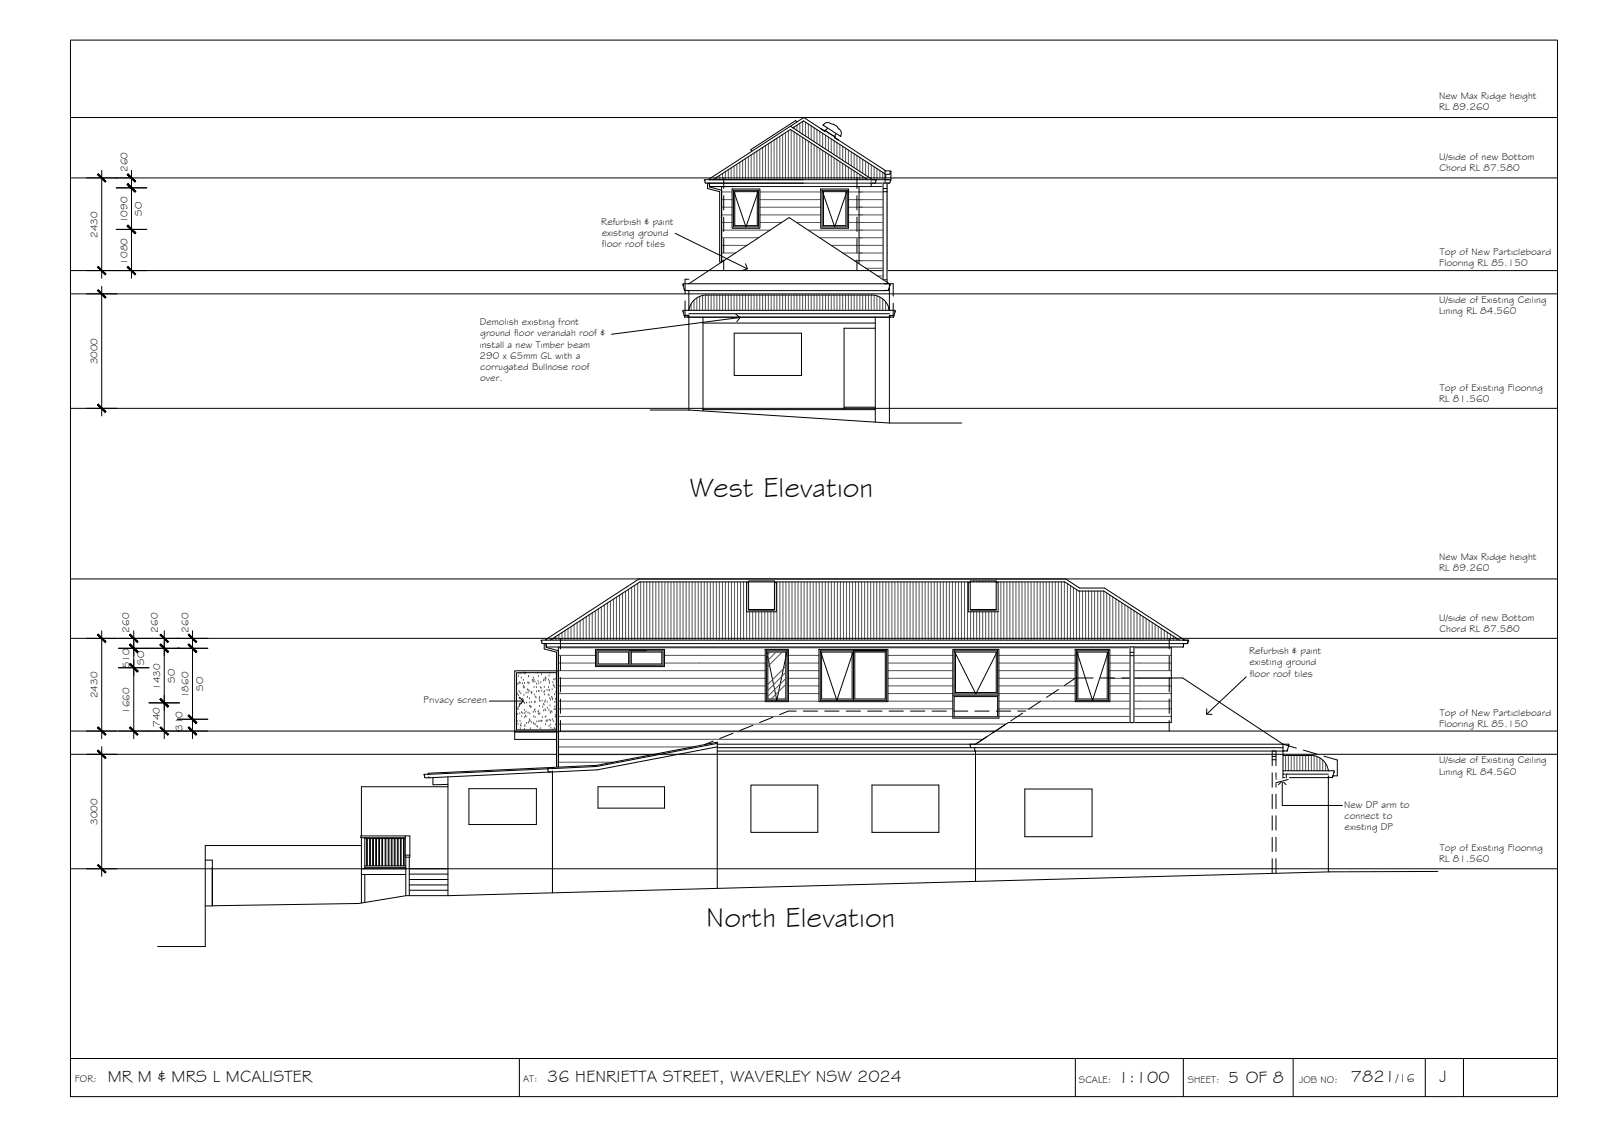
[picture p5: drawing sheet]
<svg xmlns="http://www.w3.org/2000/svg" width="420mm" height="297mm" viewBox="0 0 420 297" stroke-linecap="round" stroke-linejoin="round" font-family="sans-serif">
<!-- layer: NEWWORK -->
<g fill="none" stroke="#000" stroke-width=".26">
<path d="M207.3 33.1l21.3 13.9-.1 .1h1.3l-.1 .7M216 32.7a1.35 1.35 0 0 1 2.1-.2 2.44 2.44 0 0 1 1.9 1.3 1.24 1.24 0 0 1 .5 1.8M216 32.7l-.1 .1 4.6 3v-.2M216.3 34.4l.1-.2 2.6 1.7M216.4 34.1l-.1 .3-1-.7 1 .7 .1-.2 2.6 1.7-.1 .2 1 .6-1-.6 .1-.3M216.8 33.9l-.4 .2M217 33.6l-.2 .3M219.3 35l-.3 .5v.3M186.1 48v.9h46M189.3 48.9v19.8M192 49.5h7.3v10.4h-7.3zM210.7 47.1l-26 .1 .4 .8h48"/>
<path d="M215.3 49.5h7.3v10.4h-7.3zM225.3 48.9v20.2M228.5 48v.9h-.2M229.6 47.8l-.2 .2M232.1 44.8h1.5l-.3 .9M232.1 45.7h1.2M232.1 44.8l-21.3-14-24.8 16.2 .1 .1h47.1M232.1 44.8v2.3M232.3 45.7v.9h-.2M232.3 48h-.2h1.2M232.3 47.1h1.3l-.3 .9M232.7 48v26"/>
<path d="M233.7 44.9v2.3M179.1 74.6l.1 .2M179.2 74.8l.4 1.4M179.2 74.8h.1M179.3 74.4l-.2 .2M179.3 74.4h54M179.6 76.2h1.1M179.6 76.2h.1M180.7 76.2h52.3M180.7 76.2v5.2M185.3 77.3a4.8 4.8 0 0 0-4.7 4M185.4 77.4h43.2"/>
<path d="M228.6 77.3a4.8 4.8 0 0 1 4.7 4M233 76.2h.1M233.3 74.6v6.8M233.3 74.4l.1 .2M233.3 74.8h.1M233.4 74.8h.1M233.4 74.8l-.4 1.4M233.5 74.6l-.1 .2M179.3 81.3l-.2 .2 .5 1.6M179.3 81.4h55.4M179.6 83.1h.1M180.5 83.1h53"/>
<path d="M180.5 83l-.9 .2M180.7 82.2h52.6M184.4 84.7h45.2M233.5 83l.8 .2M234.3 83.1h.1M234.6 81.3l.1 .4M234.7 81.7v.1M234.7 81.7h.1M234.7 81.8l-.3 1.3M135 175.9h11.4v16h-11.4zM135.5 176.4h10.4v15h-10.4zM141.9 167.8h1.3l-.1-.1 24.5-15.9h111.9l3.7 2.4h6.5l20.8 13.5-.1 .1 1.3 .2-.4 .7h-169z"/>
<path d="M143.2 168.7v.9h167.2v-.9M143.2 167.8h168.4l.1 .2-.2 .1v.4M146.4 169.6v31.5M156.2 170.3h18.1v4.5h-18.1zM200.7 170.3h6.1v13.7h-6.1zM214.8 170.3h18.1v13.7h-18.1zM249.9 170.3h12.1v18h-12.1zM282 170.3h9.1v13.7h-9.1zM307.2 169.6v19.8h-42.8l-8.6 5.7M135 191.9v2h11.4M135 191.9h11.4M249.9 182.3h12.1"/>
<path d="M333.7 196.9h1M336.5 196.9h.3M336.5 198.1h7.2a4.6 4.6 0 0 1 4.7 3.9M336.8 196.9h.8M337.6 196.9h.1M337.7 196.5h.1M337.7 196.5l-.1 .4M337.9 195.1l.1 .2M337.9 195.1h-1.4v8.8l12.1-.1M337.9 195.5h.1M338 195.5h.1M338 195.5l-.3 1"/>
<path d="M338 195.3v.2M336.5 202.1h13.3M336.5 203h11.9M348.6 203.8l.9 .1M349.5 203.8h.1M349.6 203.4l-.1 .4M349.8 202.1l.1 .4M349.9 202.5h.1M349.9 202.5l-.3 .9"/>
</g>
<!-- layer: HATCH -->
<g fill="none" stroke="#545454" stroke-width=".26">
<path d="M198.5 39.6v7.5M199.3 39.2v7.9M200 38.7v8.4M200.8 38.2v8.9M201.5 37.7v9.4M202.3 37.2v9.9M203 36.7v10.4M203.8 36.2v10.9M204.5 35.7v11.4M205.3 35.3v11.8M206 34.8v12.3M206.8 34.3v12.8"/>
<path d="M207.5 34.1v13M208.3 33.3v.4M208.3 34.6v12.5M209 32.8v1.4M209 35.1v12M209.8 32.3v2.4M209.8 35.6v11.5M210.5 31.8v3.4M210.5 36v11.1M211.3 32v3.7M211.3 36.5v10.6M212 32.5v3.7"/>
<path d="M212 37v10.1M212.8 33v3.7M212.8 37.5v9.6M213.5 33.5v3.6M213.5 38v9.1M214.3 34v3.6M214.3 38.5v8.6M215 34.5v3.6M215 39v8.1M215.8 35v3.6M215.8 39.4v7.7M216.5 35.4v3.7"/>
<path d="M216.5 39.9v7.2M217.3 35.9v3.7M218 36.4v3.7M218.8 36.9v3.6M219.5 37.4v3.6M220.3 37.9v3.6M221 38.4v3.6M221.8 38.9v3.6M222.5 39.3v3.7M223.3 39.8v3.7M187.3 46.9v.2M188 46.5v.6"/>
<path d="M188.8 46v1.1M189.3 50.3h2.7M189.3 52.3h2.7M189.3 54.3h2.7M189.3 56.3h2.7M189.3 58.3h2.7M189.5 45.5v1.6M190.3 45v2.1M191 44.5v2.6M191.8 44v3.1M192.5 43.5v3.6M193.3 43v4.1"/>
<path d="M194 42.6v4.5M194.8 42.1v5M195.5 41.6v5.5M196.3 41.1v6M197 40.6v6.5M197.8 40.1v7M199.3 56.3h16M199.3 58.3h5.7M199.3 52.3h16M199.3 54.3h16M199.3 50.3h16M208.9 58.3h6.3"/>
<path d="M217.3 40.4v6.7M218 40.9v6.2M218.8 41.4v5.7M219.5 41.9v5.2M220.3 42.4v4.7M221 42.9v4.2M221.8 43.3v3.8M222.5 43.8v3.3M222.6 50.3h10.1M222.6 52.3h10.1M222.6 54.3h10.1M222.6 56.3h10.1"/>
<path d="M222.6 58.3h10.1M223.3 44.3v2.8M224 40.3v3.7M224 44.8v2.3M224.8 40.8v3.6M224.8 45.3v1.8M225.5 41.3v3.6M225.5 45.8v1.3M226.3 41.8v3.6M226.3 46.3v.8M227 42.3v3.6M227 46.8v.3"/>
<path d="M227.8 42.7v3.7M228.5 43.2v3.7M228.5 47.1v.9M229.3 43.7v3.4M230 44.2v2.9M230.8 44.7v2.4M231.5 45.2v1.9M181.3 79.7v1.7M182 78.7v2.7M182.8 78.1v3.3M183.5 77.7v3.7M184.3 77.5v3.9"/>
<path d="M185 77.4v4M185.8 77.4v4M186.5 77.4v4M187.3 77.4v4M188 77.4v4M188.8 77.4v4M189.3 60.3h12.7M189.3 62.3h9.7M189.3 64.3h6.6M189.3 66.3h3.6M189.3 68.3h.6M189.5 77.4v4"/>
<path d="M190.3 77.4v4M191 77.4v4M191.8 77.4v4M192.5 77.4v4M193.3 77.4v4M194 77.4v4M194.8 77.4v4M195.5 77.4v4M196.3 77.4v4M197 77.4v4M197.8 77.4v4M198.5 77.4v4"/>
<path d="M199.3 77.4v4M200 77.4v4M200.8 77.4v4M201.5 77.4v4M202.3 77.4v4M203 77.4v4M203.8 77.4v4M204.5 77.4v4M205.3 77.4v4M206 77.4v4M206.8 77.4v4M207.5 77.4v4"/>
<path d="M208.3 77.4v4M209 77.4v4M209.8 77.4v4M210.5 77.4v4M211.3 77.4v4M211.9 60.3h20.8M212 77.4v4M212.8 77.4v4M213.5 77.4v4M214.3 77.4v4M215 62.3h17.7M215 77.4v4"/>
<path d="M215.8 77.4v4M216.5 77.4v4M217.3 77.4v4M218 77.4v4M218 64.3h14.7M218.8 77.4v4M219.5 77.4v4M220.3 77.4v4M221 77.4v4M221 66.3h11.7M221.8 77.4v4M222.5 77.4v4"/>
<path d="M223.3 77.4v4M224 77.4v4M224.1 68.3h8.6M224.8 77.4v4M225.5 77.4v4M226.3 77.4v4M227 77.4v4M227.1 70.3h5.6M227.8 77.4v4M228.5 77.4v4M229.3 77.4v4M230 77.6v3.8"/>
<path d="M230.1 72.3h2.6M230.8 77.9v3.5M231.5 78.4v3M232.3 79.1v2.3M233 80.4v1M156.9 159.7v8.1M157.7 159.1v8.7M158.5 158.6v9.2M159.3 158.1v9.7M160.1 157.6v10.2M160.9 157.1v10.7M161.7 156.6v11.2"/>
<path d="M162.5 156.1v11.7M163.3 155.5v12.3M164.1 155v12.8M164.9 154.5v13.3M165.7 154v13.8M166.4 153.5v14.3M167.2 152.9v14.9M168 152.6v15.2M168.8 152.6v15.2M169.6 152.6v15.2M170.4 152.6v15.2M171.2 152.6v15.2"/>
<path d="M172 152.6v15.2M172.8 152.6v15.2M173.6 152.6v15.2M174.4 152.6v15.2M175.2 152.6v15.2M176 152.6v15.2M176.8 152.6v15.2M177.6 152.6v15.2M178.4 152.6v15.2M179.1 152.6v15.2M179.9 152.6v15.2M180.7 152.6v15.2"/>
<path d="M181.5 152.6v15.2M182.3 152.6v15.2M183.1 152.6v15.2M183.9 152.6v15.2M184.7 152.6v15.2M185.5 152.6v15.2M186.3 152.6v15.2M187.1 152.6v15.2M187.9 152.6v15.2M188.7 152.6v15.2M189.5 152.6v15.2M190.3 152.6v15.2"/>
<path d="M191.1 152.6v15.2M191.8 152.6v15.2M192.6 152.6v15.2M193.4 152.6v15.2M194.2 152.6v15.2M195 152.6v15.2M195.8 152.6v15.2M203.8 152.6v15.2M204.5 152.6v15.2M205.3 152.6v15.2M206.1 152.6v15.2M206.9 152.6v15.2"/>
<path d="M207.7 152.6v15.2M208.5 152.6v15.2M209.3 152.6v15.2M210.1 152.6v15.2M210.9 152.6v15.2M211.7 152.6v15.2M212.5 152.6v15.2M213.3 152.6v15.2M214.1 152.6v15.2M214.9 152.6v15.2M215.7 152.6v15.2M216.5 152.6v15.2"/>
<path d="M217.2 152.6v15.2M218 152.6v15.2M218.8 152.6v15.2M219.6 152.6v15.2M220.4 152.6v15.2M221.2 152.6v15.2M222 152.6v15.2M222.8 152.6v15.2M223.6 152.6v15.2M224.4 152.6v15.2M225.2 152.6v15.2M226 152.6v15.2"/>
<path d="M226.8 152.6v15.2M227.6 152.6v15.2M228.4 152.6v15.2M229.2 152.6v15.2M229.9 152.6v15.2M230.7 152.6v15.2M231.5 152.6v15.2M232.3 152.6v15.2M233.1 152.6v15.2M233.9 152.6v15.2M234.7 152.6v15.2M235.5 152.6v15.2"/>
<path d="M236.3 152.6v15.2M237.1 152.6v15.2M237.9 152.6v15.2M238.7 152.6v15.2M239.5 152.6v15.2M240.3 152.6v15.2M241.1 152.6v15.2M241.9 152.6v15.2M242.6 152.6v15.2M243.4 152.6v15.2M244.2 152.6v15.2M245 152.6v15.2"/>
<path d="M245.8 152.6v15.2M246.6 152.6v15.2M247.4 152.6v15.2M248.2 152.6v15.2M249 152.6v15.2M249.8 152.6v15.2M250.6 152.6v15.2M251.4 152.6v15.2M252.2 152.6v15.2M253 152.6v15.2M253.8 152.6v15.2M254.6 152.6h.1"/>
<path d="M255.3 152.6h.1M256.1 152.6h.1M256.9 152.6h.1M257.7 152.6h.1M258.5 152.6h.1M259.3 152.6h.1M260.1 152.6h.1M260.9 152.6h.1M261.7 152.6v.1M262.5 152.6v15.2M263.3 152.6v15.2M264.1 152.6v15.2"/>
<path d="M264.9 152.6v15.2M265.7 152.6v15.2M266.5 152.6v15.2M267.3 152.6v15.2M268 152.6v15.2M268.8 152.6v15.2M269.6 152.6v15.2M270.4 152.6v15.2M271.2 152.6v15.2M272 152.6v15.2M272.8 152.6v15.2M273.6 152.6v15.2"/>
<path d="M274.4 152.6v15.2M275.2 152.6v15.2M276 152.6v15.2M276.8 152.6v15.2M277.6 152.6v15.2M278.4 152.6v15.2M279.2 152.6v15.2M280 153v14.8M280.7 153.5v14.3M281.5 154v13.8M282.3 154.6v13.2M283.1 155v12.8"/>
<path d="M283.9 155v12.8M284.7 155v12.8M285.5 155v12.8M286.3 155v12.8M287.1 155v12.8M287.9 155v12.8M288.7 155v12.8M289.5 155v12.8M290.3 155.5v12.3M291.1 156v11.8M291.9 156.5v11.3M292.7 157v10.8"/>
<path d="M293.4 157.5v10.3M294.2 158v9.8M295 158.6v9.2M295.8 159.1v8.7M296.6 159.6v8.2M135.5 179h.1M135.7 179.4h.1M136 177.4h.1M136.1 179.3h.1M136.1 176.7h.1M136.3 179h.1M136.4 179.1h.1"/>
<path d="M136.6 176.6h.1M136.7 177.8h.1M137 179.2h.1M137.2 176.4h.1M137.3 178.4h.1M137.3 179.9h.1M137.5 176.5h.1M137.6 179.2h.1M137.7 176.6h.1M137.9 176.5h.1M138.4 179h.1M138.6 177.5h.1"/>
<path d="M138.6 177.3h.1M138.7 179h.1M138.7 179.3h.1M139.6 178.4h.1M139.8 178.9h.1M139.8 178.6h.1M139.9 177.8h.1M140 178.3h.1M140.3 178.8h.1M140.7 179.4h.1M141 176.5h.1M141.1 178.7h.1"/>
<path d="M141.3 177.3h.1M141.3 179.3h.1M141.8 179h.1M142 176.9h.1M142.5 178.5h.1M142.7 178.3h.1M143 177.8h.1M143.1 178.4h.1M143.2 178h.1M143.9 178.3h.1M144 177.2h.1M144.1 179.2h.1"/>
<path d="M144.1 178.8h.1M144.2 176.5h.1M145 179h.1M145 167.4v.4M145.1 179.7h.1M145.3 178.2h.1M145.3 178.3h.1M145.3 179.9h.1M145.8 178.1h.1M145.8 166.9v.9M146.4 169.8h160.8M146.4 171.8h9.8"/>
<path d="M146.4 173.8h9.8M146.4 175.8h54.3M146.4 177.8h54.3M146.4 179.8h54.3M146.6 166.4v1.4M147.4 165.8v2M148.2 165.3v2.5M149 164.8v3M149.8 164.3v3.5M150.6 163.8v4M151.4 163.3v4.5M152.2 162.7v5.1"/>
<path d="M153 162.2v5.6M153.7 161.7v6.1M154.5 161.2v6.6M155.3 160.7v7.1M156.1 160.2v7.6M174.3 171.8h26.4M174.3 173.8h26.4M196.6 160.4v7.4M197.4 160.4v7.4M198.2 160.4v7.4M199 160.4v7.4M199.8 160.4v7.4"/>
<path d="M200.6 160.4v7.4M201.4 160.4v7.4M202.2 160.4v7.4M202.3 170.6l-1.3 1.3M203 160.4v7.4M203.9 170.6l-2.9 2.9M205.5 170.6l-4.5 4.5M206.4 174.4l-5.4 5.4M206.4 175.9l-5.4 5.4M206.4 177.5l-5.4 5.4M206.4 179.1l-4.5 4.5M206.8 171.8h8"/>
<path d="M206.8 173.8h8M206.8 175.8h8M206.8 177.8h8M206.8 179.8h8M232.9 171.8h17M232.9 173.8h17M232.9 175.8h17M232.9 177.8h17M232.9 179.8h17M254.6 160.4v7.4M255.3 160.4v7.4M256.1 160.4v7.4"/>
<path d="M256.9 160.4v7.4M257.7 160.4v7.4M258.5 160.4v7.4M259.3 160.4v7.4M260.1 160.4v7.4M260.9 160.4v7.4M261.7 160.4v7.4M262 179.8h20M262 171.8h20M262 173.8h20M262 175.8h20M262 177.8h20"/>
<path d="M291.1 171.8h5.3M291.1 173.8h5.3M291.1 175.8h5.3M291.1 177.8h5.3M291.1 179.8h5.3M297.4 171.8h9.8M297.4 173.8h9.8M297.4 175.8h9.8M297.4 177.8h9.8M297.4 179.8h9.8M297.4 160.1v7.7M298.2 160.6v7.2"/>
<path d="M299 161.1v6.7M299.8 161.6v6.2M300.6 162.2v5.6M301.4 162.7v5.1M302.2 163.2v4.6M303 163.7v4.1M303.8 164.2v3.6M304.6 164.7v3.1M305.4 165.3v2.5M306.1 165.8v2M306.9 166.3v1.5M307.7 166.8v1"/>
<path d="M308.5 167.3v.5M135.6 189.2h.1M135.7 185.8h.1M135.7 187.3h.1M135.8 182h.1M135.9 189.9h.1M135.9 186h.1M136 185.4h.1M136 182.4h.1M136.1 181.3h.1M136.2 184.6h.1M136.2 183.2h.1"/>
<path d="M136.3 185.2h.1M136.3 187.1h.1M136.3 181.6h.1M136.4 189.1h.1M136.4 191.1h.1M136.5 190.2h.1M136.6 181.9h.1M136.7 190.4h.1M136.7 189.8h.1M136.7 184.5h.1M136.8 186.8h.1M136.8 187.9h.1"/>
<path d="M137 183.4h.1M137.1 187.1h.1M137.2 184.1h.1M137.2 183.5h.1M137.3 180.4h.1M137.4 182.3h.1M137.5 184.3h.1M137.5 180.3h.1M137.5 186.2h.1M137.5 184.4h.1M137.5 191.2h.1M137.6 188.2h.1"/>
<path d="M137.7 187h.1M137.7 190.5h.1M137.7 190.1h.1M137.8 187.8h.1M138 181.7h.1M138 186.7h.1M138 187.9h.1M138.1 189.6h.1M138.1 184.3h.1M138.3 180.9h.1M138.4 182.9h.1M138.5 186.9h.1"/>
<path d="M138.5 181.7h.1M138.5 181h.1M138.6 189.5h.1M138.8 181.2h.1M138.8 189.2h.1M138.8 183.2h.1M138.9 188.7h.1M138.9 185.2h.1M138.9 184.2h.1M139 187.1h.1M139 189.1h.1M139.1 191h.1"/>
<path d="M139.1 185.3h.1M139.2 185.4h.1M139.3 185.4h.1M139.3 181.6h.1M139.4 189.4h.1M139.4 181.8h.1M139.5 184.2h.1M139.5 181.6h.1M139.9 186.7h.1M139.9 189.7h.1M140 187.9h.1M140.1 189.8h.1"/>
<path d="M140.1 180.2h.1M140.2 182.2h.1M140.2 186.2h.1M140.2 184.2h.1M140.3 186.1h.1M140.3 184.1h.1M140.3 188.1h.1M140.4 186.7h.1M140.4 190h.1M140.4 182.8h.1M140.6 182.9h.1M140.7 180.3h.1"/>
<path d="M140.7 181.4h.1M140.8 189.3h.1M140.8 190.5h.1M141 190.6h.1M141.1 186.6h.1M141.2 187.2h.1M141.2 186.6h.1M141.3 181.3h.1M141.3 189.2h.1M141.4 181.3h.1M141.4 187.3h.1M141.4 183.2h.1"/>
<path d="M141.5 183.8h.1M141.5 185.2h.1M141.5 182.9h.1M141.6 187.1h.1M141.6 189.1h.1M141.7 183.9h.1M141.7 191h.1M141.7 180.3h.1M141.9 180.5h.1M142 189.2h.1M142.1 181.2h.1M142.1 189.1h.1"/>
<path d="M142.2 183.8h.1M142.2 188.1h.1M142.3 185.4h.1M142.5 184.7h.1M142.6 186.4h.1M142.7 181.6h.1M142.7 184.8h.1M142.8 180.2h.1M142.8 181.3h.1M142.8 182.2h.1M142.9 184.1h.1M142.9 186.1h.1"/>
<path d="M143 188h.1M143 183.7h.1M143.1 190h.1M143.1 186.3h.1M143.2 187.9h.1M143.3 189.1h.1M143.5 181h.1M143.5 189.2h.1M143.5 184.1h.1M143.5 188.9h.1M143.6 185.7h.1M143.8 182.2h.1"/>
<path d="M143.9 180.3h.1M143.9 186.2h.1M144 180.9h.1M144 190.5h.1M144 182.4h.1M144 188.8h.1M144.1 181.2h.1M144.2 183.1h.1M144.3 185.1h.1M144.3 186.6h.1M144.3 187h.1M144.3 190.1h.1"/>
<path d="M144.4 189h.1M144.4 183.5h.1M144.4 191h.1M144.6 186.6h.1M144.7 182.8h.1M144.8 186.8h.1M144.8 180.8h.1M144.9 188.7h.1M144.9 183.2h.1M144.9 183.4h.1M145 191.3h.1M145.1 189.2h.1"/>
<path d="M145.3 186h.1M145.4 180.2h.1M145.4 191h.1M145.4 182.2h.1M145.5 184.1h.1M145.5 185.4h.1M145.5 191.1h.1M145.5 186.1h.1M145.6 188.1h.1M145.7 187.6h.1M145.7 190h.1M145.7 183.3h.1"/>
<path d="M145.8 191.2h.1M145.8 181.5h.1M145.8 186h.1M145.9 184.1h.1M146.4 189.8h117.4M146.4 191.8h114.4M146.4 193.8h111.4M146.4 181.8h54.3M146.4 183.8h54.3M146.4 185.8h103.5M146.4 187.8h103.5M146.4 195.8h35.2"/>
<path d="M146.4 197.8h24.8M146.4 199.8h14.3M206.8 181.8h8M206.8 183.8h8M232.9 181.8h17M232.9 183.8h17M262 181.8h20M262 183.8h20M262 187.8h34.4M262 185.8h34.4M291.1 181.8h5.3M291.1 183.8h5.3"/>
<path d="M297.4 181.8h9.8M297.4 183.8h9.8M297.4 185.8h9.8M297.4 187.8h9.8M337.2 198.1v4M337.9 198.1v4M338.7 198.1v4M339.4 198.1v4M340.2 198.1v4M340.9 198.1v4M341.7 198.1v4M342.4 198.1v4"/>
<path d="M343.2 198.1v4M343.9 198.1v4M344.7 198.2v3.9M345.4 198.4v3.7M346.2 198.7v3.4M346.9 199.3v2.8M347.7 200.1v2"/>
</g>
<!-- layer: 0.13 -->
<g fill="none" stroke="#000" stroke-width=".26">
<path d="M207.9 33.5l2.8-1.8 21.4 13.9M187 47.1l20.3-13.2 20.3 13.2M189.8 46.6v2.8M189.8 51.3v3.7M189.8 56.9v3.8M224.8 46.6v2.8M224.8 51.3v3.7M224.8 56.9v3.8M232.1 46.6v2.8M232.1 51.3v3.7M232.1 56.9v3.8M189.8 62.5v3.8"/>
<path d="M189.8 68.2v2.7M224.8 62.5v3.8M224.8 68.2v2.7M232.1 62.5v3.8M232.1 68.2v2.7M144.3 167.8l23.5-15.2h111.4l3.7 2.4h6.6l19.8 12.8M147 167.4v2.7M147 172v3.8M147 177.6v3.8M306.6 167.4v2.7M306.6 172v3.8M306.6 177.6v3.8"/>
<path d="M147 183.3v3.7M147 188.9v2.8M306.6 183.3v3.7M306.6 188.9v2.8M96.1 219.9v7.1M96.3 219.9v7.1M97 219.9v7.1M97.1 219.9v7.1M97.7 219.9v7.1M97.9 219.9v7.1M98.5 219.9v7.1M98.7 219.9v7.1"/>
<path d="M99.3 219.9v7.1M99.5 219.9v7.1M100.1 219.9v7.1M100.3 219.9v7.1M101 219.9v7.1M101.2 219.9v7.1M101.8 219.9v7.1M102 219.9v7.1M102.6 219.9v7.1M102.8 219.9v7.1M103.4 219.9v7.1M103.6 219.9v7.1"/>
<path d="M104.2 219.9v7.1M104.4 219.9v7.1M105 219.9v7.1M105.2 219.9v7.1M105.8 219.9v7.1M106 219.9v7.1"/>
</g>
<!-- layer: MASK -->
<g fill="#fff" stroke="#fff" stroke-width=".26">
<path d="M334.7 204.7l.1 .5z"/>
<path d="M334.7 204.7h1.9l-1.8 .5z"/>
<path d="M217.6 32.3l.3 .1z"/>
<path d="M216.7 34l2.3 1.5z"/>
<path d="M216.5 34.1l2.5 1.6z"/>
<path d="M185.6 48h.5l-.5 1zM186.1 48l-.5 1h.5z"/>
<path d="M185.6 49h.5l-.5 .4zM185.6 49.4h1.9l-1.4-.4z"/>
<path d="M185.6 49.4h1.9l-.2 .5zM187.5 49.4l-.2 .5h2z"/>
<path d="M187.3 49.9h2l-.5 .4zM188.8 50.3h.5v-.4z"/>
<path d="M188.8 50.3h.5l-.5 18.4zM189.3 50.3l-.5 18.4h.5z"/>
<path d="M142.7 168.7h.5l-.5 1zM143.2 168.7l-.5 1h.5z"/>
<path d="M142.7 169.7h.5l-.5 .4zM142.7 170.1h2l-1.5-.4z"/>
<path d="M142.7 170.1h2l-.2 .5zM144.7 170.1l-.2 .5h1.9z"/>
<path d="M144.5 170.6h1.9l-.4 .4zM146 171h.4v-.4z"/>
<path d="M146 171h.4l-.4 30.1zM146.4 171l-.4 30.1h.4z"/>
<path d="M231.6 48l1 25.4v-25.4zM231.6 48l1 25.4h-1z"/>
<path d="M296.4 169.6l1 19.8v-19.8zM296.4 169.6l1 19.8h-1z"/>
<path d="M337.4 203l.5 1v-1zM337.4 203l.5 1h-.5z"/>
<path d="M337.4 204l.5 .4v-.4zM335.9 204.4l1.5-.4 .5 .4z"/>
<path d="M335.9 204.4l.8 .3 1.2-.3zM334.7 204.7l1.2-.3 .8 .3z"/>
<path d="M334.7 204.7h2zM334.7 204.7h1.9z"/>
<path d="M218.7 32.6l1 .8zM218.4 32.6h.3l1 .8z"/>
<path d="M218.4 32.6l1.4 1zM218.1 32.5l1.7 1.1z"/>
<path d="M218.1 32.5l2 1.3zM217.8 32.4l2.3 1.4z"/>
<path d="M217.8 32.4l2.3 1.4zM217.8 32.4l2.2 1.4z"/>
<path d="M220.1 33.8l.1 .2zM220 33.8l.2 .2z"/>
<path d="M217.9 32.4l2.1 1.4zM217.9 32.4l2.1 1.4z"/>
<path d="M217.6 32.3l.3 .1zM217.6 32.3l.3 .1z"/>
<path d="M220 33.8l.3 .2zM219.9 33.8l.4 .2z"/>
<path d="M217.9 32.4l2.1 1.4zM217.9 32.4l2 1.4z"/>
<path d="M217.6 32.3l.3 .2zM217.6 32.3l.3 .2z"/>
<path d="M219.9 33.8l.5 .3zM219.8 33.7l.6 .4z"/>
<path d="M217.9 32.5l2 1.3zM217.9 32.5l1.9 1.2z"/>
<path d="M217.6 32.3l.4 .3zM217.4 32.2l.6 .4z"/>
<path d="M219.8 33.7l.6 .4zM219.8 33.7l.6 .4zM219.8 33.7l.6 .4zM219.8 33.7l.6 .4z"/>
<path d="M218 32.6l1.8 1.1zM218 32.6l1.8 1.1z"/>
<path d="M217.4 32.2l.6 .4zM217.4 32.2l.6 .4z"/>
<path d="M219.8 33.7l.7 .6zM219.6 33.7l.9 .6z"/>
<path d="M218 32.6l1.8 1.1zM218 32.6l1.6 1.1z"/>
<path d="M217.4 32.2l.7 .5zM217.2 32.1l.9 .6z"/>
<path d="M217.2 32.1l.9 .7zM217.2 32.1l.9 .7z"/>
<path d="M219.6 33.7l.9 .6zM219.6 33.7l.9 .6z"/>
<path d="M218.1 32.7l1.5 1zM218.1 32.7l1.5 1z"/>
<path d="M217.2 32.1l.9 .7zM217.2 32.1l.9 .7z"/>
<path d="M219.6 33.7l1 .7zM219.5 33.7l1.1 .7z"/>
<path d="M218.1 32.8l1.5 .9zM218.1 32.8l1.4 .9z"/>
<path d="M217.2 32.1l1 .8zM217 32.1l1.2 .8z"/>
<path d="M217 32.1l1.2 .8zM216.9 32.1l1.3 .8z"/>
<path d="M219.5 33.7l1.1 .8zM219.4 33.7l1.2 .8z"/>
<path d="M218.2 32.9l1.3 .8zM218.2 32.9l1.2 .8z"/>
<path d="M216.9 32.1l1.3 .8zM216.9 32.1l1.3 .8z"/>
<path d="M219.4 33.7l1.2 .9zM219.3 33.7l1.3 .9z"/>
<path d="M218.2 32.9l1.2 .8zM218.2 32.9l1.1 .8z"/>
<path d="M216.9 32.1l1.3 .9zM216.9 32.2l1.3 .8z"/>
<path d="M219.3 33.7l1.4 1zM219.2 33.8l1.5 .9z"/>
<path d="M218.2 33l1.1 .7zM218.2 33l1 .8z"/>
<path d="M216.9 32.2l1.3 .9zM216.7 32.2l1.5 .9z"/>
<path d="M219.2 33.8l1.5 .9zM219.2 33.8l1.5 .9z"/>
<path d="M219.2 33.8l1.5 1zM219.2 33.8l1.5 1z"/>
<path d="M218.2 33.1l1 .7zM218.2 33.1l1 .7z"/>
<path d="M216.7 32.2l1.5 1zM216.7 32.2l1.5 1z"/>
<path d="M219.2 33.8l1.5 1.2v-.2zM219 33.9l.2-.1 1.5 1.2z"/>
<path d="M218.2 33.2l.8 .7 .2-.1zM218.2 33.2l.8 .7z"/>
<path d="M216.7 32.2l1.5 1.2v-.2zM216.5 32.3l.2-.1 1.5 1.2z"/>
<path d="M216.5 32.3l4.2 2.7zM216.5 32.3l4.2 2.7zM216.5 32.3l4.2 2.7zM216.5 32.3l4.2 2.7z"/>
<path d="M216.5 32.3l4.1 2.9 .1-.2zM216.3 32.4l.2-.1 4.1 2.9zM216.3 32.4l4.3 2.8zM216.3 32.4l4.3 2.8z"/>
<path d="M216.3 32.4l4.3 3v-.2zM216.2 32.5l.1-.1 4.3 3zM216.2 32.5l4.4 2.9zM216.2 32.5l4.4 2.9z"/>
<path d="M216.2 32.5l4.3 3.1 .1-.2zM216.2 32.5l4.3 3.1-4.5-2.9z"/>
<path d="M216 32.7l4.5 3zM215.9 32.7l4.6 3z"/>
<path d="M215.9 32.7l4.6 3zM215.9 32.7l4.6 3.1z"/>
<path d="M217 33.6l2.1 1.8 .2-.4zM217 33.6l2.1 1.8-2.3-1.5z"/>
<path d="M216.8 33.9l2.3 1.5zM216.8 33.9l2.3 1.5z"/>
<path d="M216.8 33.9l2.3 1.5zM216.8 33.9l2.2 1.5z"/>
<path d="M216.8 34l2.2 1.5zM216.8 34l2.2 1.5zM216.7 34l2.3 1.5z"/>
<path d="M216.7 34l2.3 1.6zM216.7 34.1l2.3 1.5z"/>
<path d="M216.7 34.1l2.3 1.5zM216.7 34.1l2.3 1.5z"/>
<path d="M216.6 34.1l2.4 1.5zM216.6 34.1l2.4 1.5z"/>
<path d="M216.6 34.1l2.4 1.6zM216.6 34.1l2.4 1.6z"/>
<path d="M216.6 34.1l2.4 1.6zM216.5 34.1l2.5 1.6zM216.5 34.1l2.5 1.6z"/>
<path d="M216.5 34.1l2.5 1.7zM216.4 34.1l2.6 1.7z"/>
<path d="M216.4 34.1l2.6 1.7zM216.4 34.1l2.6 1.8z"/>
<path d="M216.4 34.2l2.5 1.9 .1-.2zM216.4 34.2l2.5 1.9-2.6-1.7z"/>
</g>
<!-- layer: SERVICES -->
<g fill="none" stroke="#000" stroke-width=".26">
<path d="M209 32l-.3-.4-11.8 7.7 .3 .4M185.6 48v1.4l3.2 .9v18.4h.5v-18.8l-3.2-.9v-1M231.6 48v25.4h1v-25.4M231.6 49.4h1M231.6 50.3h1M196.3 159.9h6.8h-6.8v-7.6h6.8v7.6M196.3 152.7h-.5v7.7h7.8v-7.7h-.5M254.5 159.9h6.8h-6.8v-7.6h6.8v7.6M254.5 152.7h-.5v7.7h7.8v-7.7h-.5M142.7 168.7v1.4l3.3 .9v30.1h.4v-30.5l-3.2-.9v-1M296.4 169.6v19.8h1v-19.8M296.4 171h1"/>
<path d="M296.4 171.9h1M337.4 203v1l-2.7 .7M337.9 203v1.4l-3.2 .8"/>
</g>
<!-- layer: CEILING-FLOOR LINES -->
<path d="M18.5 30.8h390M18.5 46.6h390M18.5 77h390M18.5 70.9h390M18.5 107.1h390M18.5 151.8h390M18.5 167.4h390M18.5 197.8h390M18.5 191.7h390M18.5 227.8h390" fill="none" stroke="#000" stroke-width=".26"/>
<!-- layer: BORDER -->
<path d="M18.5 10.5h390v277h-390zM18.5 277.5h390M136.2 277.5v10M282 277.5v10M310.4 277.5v10M339.2 277.5v10M373.8 277.5v10M383.8 277.5v10" fill="none" stroke="#000" stroke-width=".26"/>
<!-- layer: DIMENSION -->
<g fill="none" stroke="#000" stroke-width=".26">
<path d="M22.7 46.6h11.8M26.7 44.7v28.3M30.5 49.2h8M34.5 44.7v28.3M22.7 77h8M22.7 70.9h15.8M26.7 75v34M30.5 60.1h8M22.7 107.1h8M22.7 167.4h8M26.7 165.4v28.3M31.1 167.4h23.4"/>
<path d="M31.1 175.1h8M31.1 170h23.4M35.1 168v9.1M35.1 165.4v6.6M35.1 173.1v20.6M43.1 165.4v28.3M50.5 165.4v28.3M22.7 197.8h8M22.7 191.7h8M26.7 195.8v34M31.1 191.7h23.4M39.1 184.3h8"/>
<path d="M46.5 188.6h8M22.7 227.8h8"/>
</g>
<!-- layer: 0 -->
<g fill="#000" stroke="#000" stroke-width=".26">
<path d="M25.6 45.8l2 1.9 .2-.2zM25.6 45.8l.2-.3 2 2z"/>
<path d="M33.4 59.3l2.2 1.7-2-2zM33.4 59.3l2.2 1.7-.2 .2z"/>
<path d="M33.4 48.4l2.2 1.7-2-2zM33.4 48.4l2.2 1.7-.2 .2z"/>
<path d="M33.4 48.4l2 1.9 .2-.2zM33.4 48.4l.2-.3 2 2z"/>
<path d="M33.4 45.8l2 1.9 .2-.2zM33.4 45.8l.2-.3 2 2z"/>
<path d="M25.6 70.1l2.2 1.7-2-2zM25.6 70.1l2.2 1.7-.2 .2z"/>
<path d="M25.6 76.2l2 2 .2-.3zM25.6 76.2l.2-.3 2 2z"/>
<path d="M33.4 70.1l2.2 1.7-2-2zM33.4 70.1l2.2 1.7-.2 .2z"/>
<path d="M33.4 59.3l2 1.9 .2-.2zM33.4 59.3l.2-.3 2 2z"/>
<path d="M25.6 106.1l2.2 1.8-2-2zM25.6 106.1l2.2 1.8-.2 .3z"/>
<path d="M25.6 166.5l2 2 .2-.3zM25.6 166.5l.2-.2 2 1.9z"/>
<path d="M34.2 168.9l-.2 .2 2.2 1.8zM34 169.1l2.2 1.8-.2 .2z"/>
<path d="M34.2 168.9l-.2 .2 2.2 1.8zM34 169.1l2.2 1.8-.2 .2z"/>
<path d="M34 174.2l2 2 .2-.2zM34 174.2l.2-.2 2 2z"/>
<path d="M34 174.2l2 2 .2-.2zM34 174.2l.2-.2 2 2z"/>
<path d="M34 166.5l2 2 .2-.3zM34 166.5l.2-.2 2 1.9z"/>
<path d="M42.2 168.9l-.2 .2 2.2 1.8zM42 169.1l2.2 1.8-.2 .2z"/>
<path d="M42 169.1l2 2 .2-.2zM42.2 168.9l2 2-2.2-1.8z"/>
<path d="M42 166.5l2 2 .2-.3zM42.2 166.3l2 1.9-2.2-1.7z"/>
<path d="M49.6 168.9l-.2 .2 2.2 1.8zM49.4 169.1l2.2 1.8-.2 .2z"/>
<path d="M49.4 169.1l2 2 .2-.2zM49.4 169.1l.2-.2 2 2z"/>
<path d="M49.4 166.5l2 2 .2-.3zM49.4 166.5l.2-.2 2 1.9z"/>
<path d="M25.6 190.8l2.2 1.7-2-1.9zM25.6 190.8l2.2 1.7-.2 .3z"/>
<path d="M25.6 196.9l2 2 .2-.2zM25.6 196.9l.2-.2 2 2z"/>
<path d="M34 190.8l2.2 1.7-2-1.9zM34 190.8l2.2 1.7-.2 .3z"/>
<path d="M42.2 190.6l-.2 .2 2.2 1.7zM42 190.8l2.2 1.7-.2 .3z"/>
<path d="M42.2 183.1l-.2 .3 2.2 1.8zM42 183.4l2.2 1.8-.2 .2z"/>
<path d="M42 183.4l2 2 .2-.2zM42.2 183.1l2 2.1-2.2-1.8z"/>
<path d="M49.4 190.8l2.2 1.7-2-1.9zM49.4 190.8l2.2 1.7-.2 .3z"/>
<path d="M49.4 187.7l2.2 1.8-2-2zM49.4 187.7l2.2 1.8-.2 .2z"/>
<path d="M49.4 187.7l2 2 .2-.2zM49.4 187.7l.2-.2 2 2z"/>
<path d="M25.8 226.6l-.2 .3 2.2 1.8zM25.6 226.9l2.2 1.8-.2 .2z"/>
</g>
<!-- layer: EXISTING -->
<g fill="none" stroke="#000" stroke-width=".26">
<path d="M179.7 78.9v3.8h1v24.9M180.7 74.4l26.3-17.4 26.3 17.4h1v3.2M180.7 73.2h-1v3.8M234.3 79.5v3.2h-1v28.2M180.7 83.2h52.6M184.4 83.2v24.5M192.6 87.3h17.6v11.1h-17.6zM229.6 86.1h-8.2v21.3M229.6 83.2v24.2M184.4 107.4h45.2v3.3M221.4 106.8h8.2M286.7 177.8h-4.6l-2.9 1.9"/>
<path d="M288.6 177.8h3.7M294.2 177.8h16l26.3 17.3M187 194.3l-2.3 .9M188.1 194.9l-31.6 6-11.6 .6M188.1 195.8l-31.5 6-11.7 .6M188.1 195.1h148.4M188.1 196h148.4M188.1 196.9h148.4M192.3 192.2l-3.5 1.4M197.5 190.1l-3.5 1.4M202.7 188l-3.5 1.4M208.8 186.4h-2.1l-2.2 1"/>
<path d="M210.7 186.4h3.7M216.3 186.4h3.8M221.9 186.4h3.8M227.5 186.4h3.8M233.2 186.4h3.7M238.8 186.4h3.8M244.4 186.4h3.8M250 186.4h3.8M255.6 196v.9M255.7 186.4h3.7M255.8 196.9v34.2M258.8 193.2l-3 1.9h-1.5l.4 .9"/>
<path d="M261.3 186.4h3.8M263.5 190l-3.1 2.1M266.9 186.4h2.1M268.2 187l-3.1 2M272.9 183.8l-3.1 2.1M277.6 180.8l-3.1 2M333.7 198.3h1M333.7 196.9v3.9M333.7 199.2h1M334.7 196.9v3.8M336.5 195.1l3.5 1M341.8 196.7l3.6 1"/>
<path d="M347.2 198.2l3.5 1.1v4.1h-1.1M94.6 219.6h11.7M95.7 219.6v8.2M95.7 219.9h10.6M106.3 219.2v5.5h1.2v-5.5h-12.9v.4h.2v17.1M112.3 203v-.3l44.2-2 31.6-6.1v38.3M112.5 203.9h.1M113.5 203.9v1.9l4-.2M117.5 203.7v31.1M117.5 206.3h-22.7v12.9M123 206.8h17.7v9.4h-17.7zM143.5 201.6l-32.3 1.4 .2 .8 1.1 .1"/>
<path d="M144.7 202.4l-32.2 1.5M144.9 201.2v.3M144.9 201.5l-1.4 .1 .2 .1 .1 .6 1.1 .1M144.9 202.4h.1M144.9 202.4v31.7M156.8 206.3h17.5v5.6h-17.5zM196.9 205.8h17.6v12.4h-17.6zM228.7 205.8h17.5v12.4h-17.5zM268.8 206.9h17.6v12.5h-17.6zM333.7 202.6v3.8M333.7 208.3v3.7M333.7 213.9v3.7"/>
<path d="M333.7 219.5v3.8M334.7 202.6v3.8M334.7 208.2v3.8M334.7 213.9v3.7M334.7 219.5v3.7M348.4 203.4v25.2M53.8 225.5h1.9v12h-1.9M55.7 227.5v10M94.8 227.8h11.6M94.8 229.3h11.6M94.9 221.7h-41.1v26.5M95.7 229.3v7.3"/>
<path d="M95.7 227.5h10.7M95.7 227h10.7M106.3 224.2h1.2M106.4 224.7v10.1M107.3 227.8h10.2M107.3 224.7v10.1M107.3 229.2h10.2M107.3 230.6h10.2M107.3 232h10.2M107.3 233.4h10.2M333.7 225.1v3.9M334.7 225.1v3.8"/>
</g>
<!-- layer: GRDLEV -->
<path d="M170.5 107.5h10.2l52.6 3.4h18.9M377.1 228.5l-28.4 .1-231.1 6.2h-11.1l-12.5 2.1-38.3 .6M41.3 248.2h12.5" fill="none" stroke="#000" stroke-width=".26"/>
<!-- layer: WINDOWS -->
<g fill="none" stroke="#000" stroke-width=".26">
<path d="M192.4 49.9l3.3 9.6 3.3-9.6M192.4 49.9h6.6M192.4 49.9v9.6h6.6v-9.6M192.7 50.2h5.9v9h-5.9zM215.6 49.9l3.3 9.6 3.3-9.6M215.6 49.9h6.6M215.6 49.9v9.6h6.6v-9.6M216 50.2h5.9v9h-5.9zM156.5 170.6h17.4v3.8h-17.4zM156.9 171h8v3.1h-8zM165.2 170.6v3.8M165.6 171h8v3.1h-8z"/>
<path d="M201 170.6l2.7 13 2.7-13M201 170.6h5.4M201 170.6v13h5.4v-13M201.4 171h4.7v12.3h-4.7zM215.1 170.6h17.4h-8.7M215.1 170.6l4.4 13 4.3-13M215.1 170.6v13h17.4v-13M215.5 171h8v12.3h-8zM223.8 170.6v13M224.2 171h8v12.3h-8zM250.2 170.6l5.7 11.3 5.7-11.3M250.2 170.6h11.4"/>
<path d="M250.2 170.6v11.3h11.4v-11.3M250.6 171h10.7v10.6h-10.7zM282.3 170.6l4.2 13 4.3-13M282.3 170.6h8.5M282.3 170.6v13h8.5v-13M282.7 171h7.7v12.3h-7.7zM250.2 182.6h11.4v5.3h-11.4z"/>
</g>
<!-- layer: 0 -->
<path d="M177.1 61.2l18.9 9.3M195.5 69.1l.5 1.4-1.3 .4M193 82.4l1.1 .8-.9 1.2M194.1 83.2l-33.7 4.4M326.8 177.5l-10.4 9.8M128.3 183.8h8.9M136.2 182.8l1 1-1 1M316.5 185.8l-.1 1.5h1.5M335.3 205.7l1-1 1 1M336.3 204.7v6.5h15.8" fill="none" stroke="#000" stroke-width=".26"/>
<g font-size="7.5">
<text x="181" y="130.3">West Elevation</text>
<text x="185.2" y="243">North Elevation</text>
</g>
<g font-size="4.5">
<text x="28.3" y="283.6">MR M &amp; MRS L MCALISTER</text>
<text x="143.5" y="283.6">36 HENRIETTA STREET, WAVERLEY NSW 2024</text>
<text x="293.2" y="283.9">1:100</text>
<text x="322.1" y="283.8">5 OF 8</text>
<text x="354.3" y="283.7">7821</text>
<text x="377.6" y="283.7">J</text>
</g>
<text font-size="3.2" x="366.1" y="283.7">/16</text>
<g font-size="2.6">
<text x="377.5" y="25.9">New Max Ridge height</text>
<text x="377.5" y="28.8">RL 89.260</text>
<text x="377.5" y="42">U/side of new Bottom</text>
<text x="33.4" y="45.1" transform="rotate(-90 33.4 45.1)">260</text>
<text x="377.6" y="44.9">Chord RL 87.580</text>
<text x="33.4" y="58.5" transform="rotate(-90 33.4 58.5)">1090</text>
<text x="37.2" y="56.5" transform="rotate(-90 37.2 56.5)">SO</text>
<text x="157.7" y="58.9">Refurbish &amp; paint</text>
<text x="25.6" y="62.3" transform="rotate(-90 25.6 62.3)">2430</text>
<text x="157.8" y="61.8">existing ground</text>
<text x="157.8" y="64.7">floor roof tiles</text>
<text x="33.4" y="69.4" transform="rotate(-90 33.4 69.4)">1080</text>
<text x="377.5" y="69.9">Flooring RL 85.150</text>
<text x="377.7" y="66.9">Top of New Particleboard</text>
<text x="377.5" y="79.4">U/side of Existing Ceiling</text>
<text x="377.5" y="82.4">Lining RL 84.560</text>
<text x="125.8" y="85.3">Demolish existing front</text>
<text x="125.9" y="88.2">ground floor verandah roof &amp;</text>
<text x="25.6" y="95.5" transform="rotate(-90 25.6 95.5)">3000</text>
<text x="125.8" y="94">290 x 65mm GL with a</text>
<text x="125.8" y="91.1">install a new Timber beam</text>
<text x="125.9" y="99.9">over.</text>
<text x="125.9" y="97">corrugated Bullnose roof</text>
<text x="377.5" y="105.4">RL 81.560</text>
<text x="377.7" y="102.4">Top of Existing Flooring</text>
<text x="377.5" y="146.8">New Max Ridge height</text>
<text x="377.5" y="149.8">RL 89.260</text>
<text x="33.9" y="165.8" transform="rotate(-90 33.9 165.8)">260</text>
<text x="41.4" y="165.8" transform="rotate(-90 41.4 165.8)">260</text>
<text x="49.4" y="165.8" transform="rotate(-90 49.4 165.8)">260</text>
<text x="377.5" y="162.7">U/side of new Bottom</text>
<text x="377.6" y="165.6">Chord RL 87.580</text>
<text x="327.6" y="171.5">Refurbish &amp; paint</text>
<text x="34" y="175.2" transform="rotate(-90 34 175.2)">510</text>
<text x="37.8" y="174.3" transform="rotate(-90 37.8 174.3)">SO</text>
<text x="45.8" y="178.9" transform="rotate(-90 45.8 178.9)">SO</text>
<text x="327.7" y="174.4">existing ground</text>
<text x="327.8" y="177.4">floor roof tiles</text>
<text x="25.6" y="183.1" transform="rotate(-90 25.6 183.1)">2430</text>
<text x="42" y="180.9" transform="rotate(-90 42 180.9)">1430</text>
<text x="49.4" y="183.1" transform="rotate(-90 49.4 183.1)">1860</text>
<text x="53.2" y="181.1" transform="rotate(-90 53.2 181.1)">SO</text>
<text x="111.1" y="184.4">Privacy screen</text>
<text x="34" y="187.2" transform="rotate(-90 34 187.2)">1660</text>
<text x="41.9" y="190.6" transform="rotate(-90 41.9 190.6)">740</text>
<text x="47.9" y="191.6" transform="rotate(-90 47.9 191.6)">310</text>
<text x="377.5" y="190.6">Flooring RL 85.150</text>
<text x="377.7" y="187.6">Top of New Particleboard</text>
<text x="377.5" y="200.1">U/side of Existing Ceiling</text>
<text x="377.5" y="203.1">Lining RL 84.560</text>
<text x="352.5" y="211.8">New DP arm to</text>
<text x="352.7" y="214.7">connect to</text>
<text x="25.6" y="216.3" transform="rotate(-90 25.6 216.3)">3000</text>
<text x="352.6" y="217.6">existing DP</text>
<text x="377.5" y="226.1">RL 81.560</text>
<text x="377.7" y="223.2">Top of Existing Flooring</text>
<text x="19.6" y="283.7">FOR:</text>
<text x="137.2" y="283.6">AT:</text>
<text x="282.9" y="283.9">SCALE:</text>
<text x="311.5" y="283.9">SHEET:</text>
<text x="340.7" y="283.9">JOB NO:</text>
</g>
</svg>
